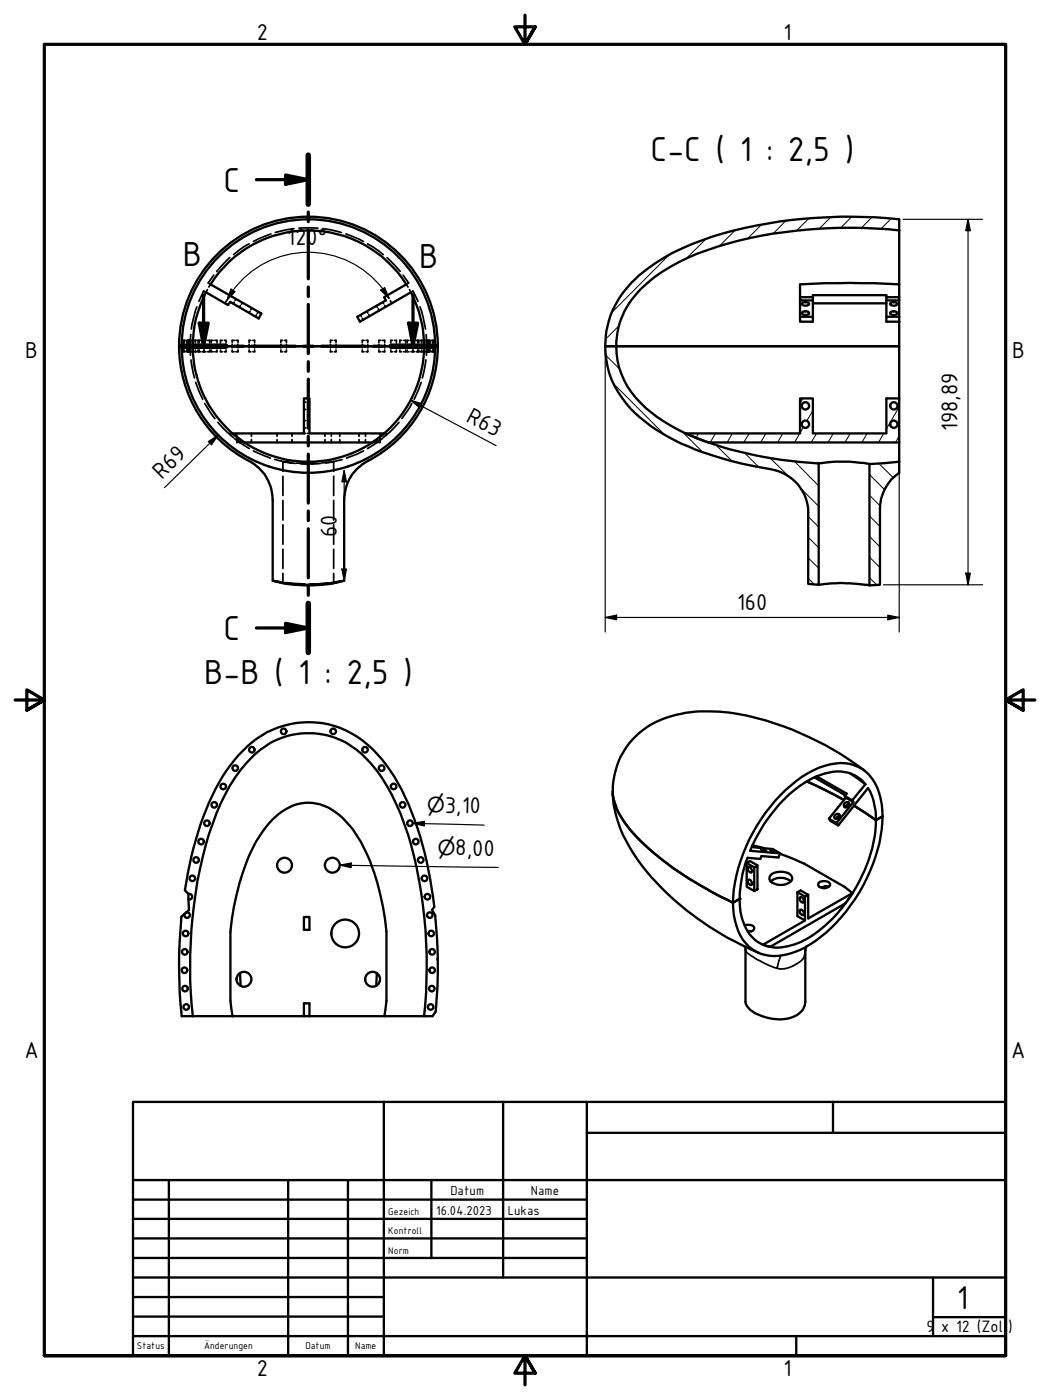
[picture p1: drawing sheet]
<svg xmlns="http://www.w3.org/2000/svg" width="229mm" height="305mm" viewBox="0 0 229 305" stroke-linecap="round" stroke-linejoin="round" font-family="sans-serif">
<!-- layer: Schraffur (ISO) -->
<g fill="none" stroke="#000" stroke-width=".22">
<path d="M145.7 55.4l-12.4 12.5M153.7 52.1l-4.3 4.2M160.1 50.1l-3.5 3.5M165.8 48.9l-3.1 3.1M171.1 48.1l-2.8 2.8M176.1 47.6l-2.7 2.6M180.8 47.3l-2.5 2.5M185.4 47.2l-2.4 2.5M189.8 47.3l-2.3 2.4M194 47.6l-2.2 2.2M131.9 77.3l3 3.1M134.7 70.9l-2.9 3"/>
<path d="M133.6 83.6l11.1 11M148.5 93.9l4.5 4.5M152.1 94.4l-.5 .9M155.8 94.4l-1.2 1.9M155.9 96.9l3.5 3.6M159.4 94.4l-1.1 1.9M162.1 98.6l3.1 3.1M163.1 94.4l-1.2 1.9M166.8 94.4l-1.2 1.9M167.6 99.7l4.2 4.1M170.4 94.4l-1.1 1.9M174.1 94.4l-1.1 1.9"/>
<path d="M174.8 86.7l-.6 1.2M174.9 93l-.7 1.2M177 89.4l-1.4 2.2M177.8 94.4l-1.2 1.9M181.4 94.4l-1.1 1.9M185.1 94.4l-1.1 1.9M188.8 94.4l-1.2 1.9M192.4 94.4l-1.1 1.9M193.2 86.7l-.2 .4M195.8 88.6l-2.8 4.8M195.8 94.9l-.9 1.4M172.9 100.4l5.3 5.4"/>
<path d="M174.3 106.3l3.9 3.9M176 117l2.2 2.3M176 112.5l2.2 2.2M177.9 100.8l.3 .5M189.3 116.8l2.3 2.3M189.3 112.3l2.3 2.3M189.3 107.8l2.3 2.4M189.3 103.3l3.3 3.3M191.3 100.9l3.2 3.1M195.5 100.6l.3 .2M176 125.9l1.3 1.4M176 121.5l2.2 2.2"/>
<path d="M189.3 121.3l2.3 2.3M189.3 125.8l1.6 1.5"/>
</g>
<!-- layer: Verdeckt (ISO) -->
<g fill="none" stroke="#000" stroke-width=".38">
<path d="M46.5 59.9l-1.2 1.7 .2 .1M50 56.1l-2.8 3M54.2 53.1l-.9 .5-2.4 1.8M59 50.9l-3.8 1.7M64 49.8l-4.1 .8M65.1 49.7h4.1M70.2 49.8l4.1 .8M75.3 50.9l3.8 1.7M80 53.1l2.4 1.4 1 .9M84.3 56.1l2.8 3M87.8 59.9l1.2 1.7-.2 .1M39.6 76.2v.4h.1"/>
<path d="M39.6 74.9v.9M39.6 74.1v.4M39.6 76.2v.4M39.7 74.1h-.1v.4M39.7 74.1h.1M39.7 74.1v.4M39.7 74.9v.9M39.7 76.2v.4M39.7 76.6h.1M39.8 74.1v.4M39.8 74.9v.9M39.8 76.2v.4"/>
<path d="M39.9 74.1h.4M39.9 76.6h.4M39.9 74.1v.4M39.9 74.9v.9M39.9 76.2v.4M40.1 74.1v.4M40.1 74.9v.9M40.1 76.2v.4M40.6 74.1v.4M40.6 74.9v.9M40.6 76.2v.4M40.8 74.1h.5v.4"/>
<path d="M40.8 74.1v.4M40.8 74.9v.9M40.8 76.2v.4M40.9 74.1v.4M40.9 74.9v.9M40.9 76.2v.4M41 74.1v.4M41 74.9v.9M41 76.2v.4M41.1 74.1v.4M41.1 74.9v.9M41.1 76.2v.4"/>
<path d="M41.3 74.9v.9M41.3 76.2v.4h-.5M41.3 74.1h.2M41.3 76.6h.2M41.4 74.1v.4M41.4 74.9v.9M41.4 76.2v.4M41.5 72.8v4.5M41.6 78.4l.8 3.9M41.7 74.1h.4v.4M41.8 74.1v.4M41.8 74.9v.9"/>
<path d="M41.8 76.2v.4M42.1 74.9v.9M42.1 76.2v.4h-.4M42.3 74.1h.5M42.3 76.6h.5M42.5 74.1v.4M42.5 74.9v.9M42.5 76.2v.4M42.9 66.8l-1.2 4.8M43.1 74.1h.6M43.1 76.6h.6M43.1 74.1v.4"/>
<path d="M43.1 74.9v.9M43.1 76.2v.4M43.4 74.1v.4M43.4 74.9v.9M43.4 76.2v.4M44 74.1h.8M44 76.6h.8M44.4 74.1v.4M44.4 74.9v.9M44.4 76.2v.4M44.5 63.4h-.2l-1 2.2M45.1 63.1l-.3 .5h-.1"/>
<path d="M45.2 74.1h.5v.4M45.7 61.8l.1 .1-.3 .6M45.7 74.9v.9M45.7 76.2v.4h-.5M46 74.9v.9M46 76.2v.4h.4M46.4 74.1h-.4v.4M46.8 74.1h.4v.4M47.2 74.9v.9M47.2 76.2v.4h-.4M48 74.9v.9M48 76.2v.4h.4"/>
<path d="M48.4 74.1h-.4v.4M48.8 74.1h.4v.4M49.2 74.9v.9M49.2 76.2v.4h-.4M49.3 65.5l-.3 .5M50 64.3l-.3 .5M50.5 74.9v.9M50.5 76.2v.4h.5M51 65.8l-.3 .3M51 74.1h-.5v.4M51.4 65.1l-.2 .3M51.4 74.1h.4v.4"/>
<path d="M51.8 74.9v.9M51.8 76.2v.4h-.4M52.3 66.5l-.2 .4M52.8 65.9l-.2 .3M54.2 74.9v.9M54.2 76.2v.4h.4M54.4 67.8l-.2 .3M54.6 74.1h-.4v.4M54.8 67.1l-.2 .3M55.1 74.1h.3v.4M55.4 74.9v.9M55.4 76.2v.4h-.3"/>
<path d="M55.8 68.6l-.2 .3M56.2 67.9l-.2 .4M61.2 74.9v.9M61.2 76.2v.4h.3M61.5 74.1h-.3v.4M62 74.1h.4v.4M62.4 74.9v.9M62.4 76.2v.4h-.4M71.9 74.9v.9M71.9 76.2v.4h.4M72.3 74.1h-.4v.4M72.8 74.1h.4v.4"/>
<path d="M73.2 74.9v.9M73.2 76.2v.4h-.4M78.5 68.6l.2 .3M78.9 69.3l.2 .3M78.9 74.9v.9M78.9 76.2v.4h.3M79.2 74.1h-.3v.4M79.7 74.1h.4v.4M79.9 67.8l.2 .3M80.1 74.9v.9M80.1 76.2v.4h-.4M80.3 68.5l.2 .3"/>
<path d="M81.9 66.5l.3 .4M82.4 67.2l.1 .4M82.5 74.9v.9M82.5 76.2v.4h.4M82.9 74.1h-.4v.4M83.3 65.8l.2 .3M83.3 74.1h.5v.4M83.8 66.5l.1 .3M83.8 74.9v.9M83.8 76.2v.4h-.5M84.3 64.3l.3 .5M85 65.5l.3 .5"/>
<path d="M85.1 74.9v.9M85.1 76.2v.4h.4M85.5 74.1h-.4v.4M85.9 74.1h.4v.4M86.3 74.9v.9M86.3 76.2v.4h-.4M87.1 74.9v.9M87.1 76.2v.4h.3M87.4 74.1h-.3v.4M87.9 74.1h.4v.4M88.3 74.9v.9M88.3 76.2v.4h-.4"/>
<path d="M88.6 61.8l-.1 .1 .3 .6M88.6 74.9v.9M88.6 76.2v.4h.4M89 74.1h-.4v.4M89.2 63.1l.3 .5h.1M89.5 74.1h.4v.4M89.8 63.4h.1l1.1 2.2M89.9 74.9v.9M89.9 76.2v.4h-.4M89.9 76.2v.4h.3M90.2 74.1h-.3v.4M90.6 74.1h.6"/>
<path d="M90.6 76.6h.6M90.9 74.1v.4M90.9 74.9v.9M90.9 76.2v.4M91.2 74.1v.4M91.2 74.9v.9M91.2 76.2v.4M91.4 66.8l1.2 4.8M91.5 74.1h.5M91.5 76.6h.5M91.8 74.1v.4M91.8 74.9v.9"/>
<path d="M91.8 76.2v.4M92.2 74.9v.9M92.2 76.2v.4h.4M92.5 74.1v.4M92.5 74.9v.9M92.5 76.2v.4M92.6 74.1h-.4v.4M92.7 78.4l-.8 3.9M92.8 72.8v4.5M92.8 74.1h.2M92.8 76.6h.2M92.9 74.1v.4"/>
<path d="M92.9 74.9v.9M92.9 76.2v.4M93 74.9v.9M93 76.2v.4h.5M93.1 74.1v.4M93.1 74.9v.9M93.1 76.2v.4M93.3 74.1v.4M93.3 74.9v.9M93.3 76.2v.4M93.4 74.1v.4M93.4 74.9v.9"/>
<path d="M93.4 76.2v.4M93.5 74.1v.4M93.5 74.9v.9M93.5 76.2v.4M93.5 74.1h-.5v.4M93.7 74.1v.4M93.7 74.9v.9M93.7 76.2v.4M93.9 74.1h.5M93.9 76.6h.5M94.2 74.1v.4M94.2 74.9v.9"/>
<path d="M94.2 76.2v.4M94.4 74.1v.4M94.4 74.9v.9M94.4 76.2v.4M94.5 74.1v.4M94.5 74.9v.9M94.5 76.2v.4M94.6 74.1h.1M94.6 74.1h.1v.4M94.6 74.1v.4M94.6 74.9v.9M94.6 76.2v.4"/>
<path d="M94.7 74.1v.4M94.7 74.9v.9M94.7 76.2v.4M94.7 76.2v.4h-.1M42.6 83.2l1.5 3.7M44.6 87.8l2.2 3.3M47.4 91.9l2.8 2.9M50.2 94.6l.6 .6M50.3 94.4l-.1 .1M50.5 94.4h.1M51 95.4l3.3 2.3M51.5 95.8l.7 .5"/>
<path d="M51.6 96.1v.2h.2M51.6 94.4v.4M51.6 95.3v.7M51.8 95.9l.5 .4M51.9 96l.5 .3M52.1 96.3h.5M53 96.3h.2M54.7 94.4v.6M54.7 95.7v.6M55.2 98.2l3.7 1.6M60.3 94.4v.6M60.3 95.7v.6"/>
<path d="M63.6 94.4v.6M63.6 95.7v.6M66.2 94.4h.3M66.2 91.6h.3M66.2 93.2h.3M66.2 87.6h.3M66.2 89.2h.3M66.9 94.4h.5M66.9 91.6h.5M66.9 93.2h.5M66.9 87.6h.5M66.9 89.2h.5"/>
<path d="M70.7 94.4v.6M70.7 95.7v.6M72.1 94.4v.6M72.1 95.7v.6M74 94.4v.6M74 95.7v.6M78.2 94.4v.6M78.2 95.7v.6M79.1 98.2l-3.7 1.6M79.6 94.4v.6M79.6 95.7v.6M81 96.3h.3"/>
<path d="M81.7 96.3h.5M82.4 96l-.5 .3M82.7 96.1v.2h-.2M82.7 94.4v.4M82.7 95.3v.7M82.8 95.8l-.8 .5 .5-.4M83.3 95.4l-3.3 2.3M83.7 94.4h.1M84 94.4l.1 .1M84.1 94.6l-.7 .6M86.9 91.9l-2.8 2.9M89.7 87.8l-.6 1.1-1.6 2.2"/>
<path d="M91.7 83.2l-1.5 3.7M59.8 100l2 .5M61.6 100.5v2.1M61.6 103.7v4.2M61.6 109v4.2M61.6 114.2v4.3M61.6 119.6v4.2M63.4 100.7l-1.7-.2 2.6 .4M64.5 100.8h4.5M69.8 100.9l-4.5 .1M70 100.8l2.6-.3-1.7 .3M72.6 100.5v2.1"/>
<path d="M72.6 103.7v4.2M72.6 109v4.2M72.6 114.2v4.3M72.6 119.6v4.2M74.5 100.1l-2 .4M59.4 126.4l1.9 .3M61.6 124.8v2.1M61.8 127l-.1-.1 1.7 .2M62.4 126.9l4 .2M64.4 127.2l3.8 .1M71.4 126.9l-4 .2M71.6 127.1l-2.4 .2"/>
<path d="M72.2 127l.4-.1-.1 .1M72.6 124.8v2.1M74.6 126.4l-2.1 .4M74.8 126.4h.1"/>
</g>
<!-- layer: Sichtbar (ISO) -->
<g fill="none" stroke="#000" stroke-width=".51">
<path d="M195.8 50.2a101.9 101.9 0 0 0-39.7 3.5 38.7 38.7 0 0 0-17.3 10 17.2 17.2 0 0 0-4.6 11.7M39 75.4h3M42 75.4a24.8 24.8 0 0 1 2.8-11.8l4.9 2.8 .4-.7 6.2 3.6 .6-1-11.1-6.4a25.2 25.2 0 0 1 42.7 0l-4.9 2.8 .4 .7-6.2 3.6 .6 1 11.1-6.4a27 27 0 0 1 2.8 11.8M42 75.4h50.3M42 75.4a25.2 25.2 0 0 0 25.2 25.1 25.2 25.2 0 0 0 25.1-25.1M92.3 75.4h3M131.8 75.4a20.2 20.2 0 0 0 8.8 16.5 45.3 45.3 0 0 0 15 7.4 88.6 88.6 0 0 0 13.1 3.1 9.5 9.5 0 0 1 7.3 9.2v15.5l2.2 .2v-26.4M131.8 75.4h2.4M134.2 75.4a17.8 17.8 0 0 0 7.6 14.4 49.4 49.4 0 0 0 18.8 8.4l5.8 1.3a93.2 93.2 0 0 0 11.8 1.4M134.2 75.4h61.6v11.3M174.2 65.4v3.6M174.6 66l.8-.2a.61 .61 0 0 1 .7 .4l-.3 .3h-.6l-.5-.1z"/>
<path d="M174.8 67.9l.6-.1a.61 .61 0 0 1 .7 .4 1 1 0 0 1-1.5 0zM177 69h-2.8v1h2.8v-5.7h16v5.7h2.8M177 64.7h-2.8v.7h2.8M177 66h16M193 69h2.8M193 65.4h2.8M193 64.7h2.8M193.8 66l.8-.2a.75 .75 0 0 1 .8 .4l-.3 .3h-.7l-.5-.1zM193.8 68.1l.8-.3a.75 .75 0 0 1 .8 .4 1 1 0 0 1-1.6 0zM195.8 61.9v-14.1a101.1 101.1 0 0 0-43 4.5 37.8 37.8 0 0 0-16 10.1 18.8 18.8 0 0 0-5 13M195.8 70v5.4h-61.6M195.8 61.9v8.1"/>
<path d="M195.8 61.9a183.7 183.7 0 0 0-21.6 0v2.8M50.6 94.4h15.6v-7.7h1.2v7.7h16.3l-2.7 1.9h-27.8zM149.3 94.4h24.9v-7.7h2.8v7.7h16v-7.7h2.8v9.6h-41.6zM195.8 96.3v6.6a9.5 9.5 0 0 0-4.2 8v16.4l-2.3 .1v-26.4M54.2 100.4a28.2 28.2 0 0 1-8.9-42.8 28.2 28.2 0 0 1 43.7 0 28.2 28.2 0 0 1-8.9 42.8M54.2 100.3a10.1 10.1 0 0 1 5.2 8.5v17.6a34.5 34.5 0 0 0 15.5 0v-17.6a9.8 9.8 0 0 1 5.2-8.5M178.2 100.9a33.7 33.7 0 0 1 11.1 .1M195.8 100.5l-6.5 .5M59.4 126.4a30.8 30.8 0 0 0 13.1 .6M74.9 126.4l-2.4 .6M178.2 127.3a34.2 34.2 0 0 1 11.1 .1M175.6 170.1l4.2 2 4 2.1z"/>
<path d="M177.3 169.2l6.8 4M177.8 169l6.5 3.8-.4 .5 .2 .4-3.6 4.5 .3 .6 1.7 .9 6.5-8.1a13.3 13.3 0 0 1 1.7 7M181.7 177.5l.2-.1a.52 .52 0 0 1 .8-.1 .52 .52 0 0 1 0 .8 .57 .57 0 0 1-.7 .3 .57 .57 0 0 1-.4-.6zM182.1 179.2l.4 .5M182.9 177.7h-.5l-.4 .6M183.8 175l.2-.2a.52 .52 0 0 1 .8-.1 .52 .52 0 0 1-.1 .8 .6 .6 0 0 1-1 0zM184.1 173.7l1.7 .9-3.7 4.6-1.6-1M184.9 175.1l-.4 .1-.5 .6M185.1 168.4l3.3 2.4M185.5 174.2l.3 .4M185.9 175.4l4.8 3.2M188.2 167.8a66.2 66.2 0 0 0-29.5-12.7 28.7 28.7 0 0 0-15.7 2 16.5 16.5 0 0 0-9.5 16.6 19.7 19.7 0 0 0 6.1 9.6 75 75 0 0 0 20 13.2"/>
<path d="M188.4 170.8a7.8 7.8 0 0 0-8.8-2.4 23.2 23.2 0 0 0-11.7 8.9l-2.2 3.2-1.3 2.3-1.1 2.4 6.6 .6-1.7-1-4.1-.3-.4-.2M188.4 170.8l-2.9 3.4-1.6-.9M190.7 178.6a32.8 32.8 0 0 1-9.9 21.8 18.5 18.5 0 0 1-11.3 5.9 7.7 7.7 0 0 1-7.8-6l-.5-2.2-.2-2.4M192.2 177.7a13 13 0 0 0-3.6-9.6 8.6 8.6 0 0 0-7.9-1.7 21.9 21.9 0 0 0-10.8 6.7 36.6 36.6 0 0 0-10.3 23.4M192.2 177.7a35.8 35.8 0 0 1-9.1 22 24.5 24.5 0 0 1-11.2 7.9 8.6 8.6 0 0 1-11.6-6.1 15.2 15.2 0 0 1-.7-5 73.7 73.7 0 0 1-20.7-14 17.6 17.6 0 0 1-5.5-9.5v-.7a24.6 24.6 0 0 0 4.6 13.6 60.5 60.5 0 0 0 24.5 20.3l2.8 1.3M192.2 177.7l-1.5 .9M39.5 199.6a108.7 108.7 0 0 0 .1 21.6h26.6M40.3 193.8a66.4 66.4 0 0 1 8.1-24.6 28.4 28.4 0 0 1 9.8-9.8 19.6 19.6 0 0 1 23.9 4.7 44 44 0 0 1 8.8 16.1 85.6 85.6 0 0 1 3.7 17.2M40.6 198.7a.6 .6 0 0 1 .7 .5 .6 .6 0 0 1-.7 .6 .6 .6 0 0 1-.4-.8M41 194.7a.6 .6 0 0 1 .8 .5 .6 .6 0 0 1-.8 .6M66.2 199.6h1.2v2.8h-1.2zM94.7 199.3l.6 9.4"/>
<path d="M161 195.7l-1.4 .8M162.6 187.9v5.1l1.6 1M162.8 191.6a.65 .65 0 0 1 .8 .3 .65 .65 0 0 1-.1 .8l-.6-.4zM162.8 188.9a.65 .65 0 0 1 .8 .3 .65 .65 0 0 1-.1 .8l-.6-.4zM163.8 184l2.6 .7M164.2 188.8l.7-.4v5.2l-.7 .4zM164.9 188.4l-1.6-.9-.7 .4 1.6 .9M165.7 184.8l.9 .3 .3 .3-.8-.2zM167.8 185l.8 .3 .3 .3a1.24 1.24 0 0 1-1.1-.6zM167.8 191.9a3.5 3.5 0 0 1 4.3 0M167.8 190.4a3.8 3.8 0 0 1 4.3 0 1.02 1.02 0 0 1-.3 1.8 3.4 3.4 0 0 1-4.2-.5 1.05 1.05 0 0 1 .2-1.3zM169.8 185.9l5.3 2.1 8.8 5.1 1.7 1.3-1.5 2.3-16.4 9.4-1.6-.4 9.2-5.3"/>
<path d="M169.9 185.8l-.4 .9-3.7-.3-.3 .6-2.7-.2a27 27 0 0 0-1.8 8.9M173.6 194.2l1.7 1 .7-.4M174.1 198.2a.65 .65 0 0 1 .8 .2 .65 .65 0 0 1-.1 .9l-.6-.4zM174.1 195.5a.65 .65 0 0 1 .8 .2 .65 .65 0 0 1-.1 .8l-.6-.3zM178.2 192.2a1.74 1.74 0 0 1 2.5 .3 1.26 1.26 0 0 1-1.9 .7 .73 .73 0 0 1-.7-.7zM179.1 193.2a1.19 1.19 0 0 1 1.3-.2 1.19 1.19 0 0 0-1.3 .2h.9M179.1 193.2l.4 .2M179.1 193.2h-.3M185.6 194.4l-9.6 5.6v-5.2l-1.7-.9-.7 .3v5.3l1.7 .9v-5.2M52.3 211.9l.1 2.7M66.2 218.4h1.2v2.8h-1.2zM82 211.9l-.1 2.7"/>
<path d="M95.3 209l-.1 5.7-.3 5.5M162.1 201.5l1.1-.1a.74 .74 0 0 1 .9 .3 .74 .74 0 0 1-.2 .9l-1.1 .3M162.8 202.7l.7 .1M175.6 206.1l-.3 .7v11.3a4.3 4.3 0 0 1-4 3.7 10.6 10.6 0 0 1-8.2-2.2l-.5-.7-.3-.6-.1-12.2M42 221.2a99 99 0 0 1 4.3-41.8 33.8 33.8 0 0 1 10.6-16.3 17 17 0 0 1 22.5 1.7 38 38 0 0 1 8.6 14.6 99 99 0 0 1 4.3 41.8M50.6 221.2l-.4-3.3v-15.1a49.3 49.3 0 0 1 6.1-20.4 15.9 15.9 0 0 1 8.2-7.3 10.7 10.7 0 0 1 11.1 4 32.9 32.9 0 0 1 6.6 13.2 59.6 59.6 0 0 1 1.9 10.5v15.1l-.4 3.3M67.4 221.2h26.8"/>
<circle cx="67.2" cy="75.3" r="27.6"/>
<circle cx="175.4" cy="92.4" r=".79"/>
<circle cx="175.4" cy="88.4" r=".79"/>
<circle cx="194.6" cy="92.4" r=".79"/>
<circle cx="194.6" cy="88.4" r=".79"/>
<circle cx="61.8" cy="159.2" r=".6"/>
<circle cx="72.5" cy="159.2" r=".6"/>
<circle cx="45.1" cy="179.2" r=".6"/>
<circle cx="46.6" cy="175.2" r=".6"/>
<circle cx="48.6" cy="171.2" r=".6"/>
<circle cx="51.2" cy="167.2" r=".6"/>
<circle cx="54.8" cy="163.2" r=".6"/>
<circle cx="79.5" cy="163.2" r=".6"/>
<circle cx="83.1" cy="167.2" r=".6"/>
<circle cx="85.7" cy="171.2" r=".6"/>
<circle cx="87.7" cy="175.2" r=".6"/>
<circle cx="89.2" cy="179.2" r=".6"/>
<circle cx="41.9" cy="191.2" r=".6"/>
<circle cx="42.7" cy="187.2" r=".6"/>
<circle cx="43.8" cy="183.2" r=".6"/>
<circle cx="61.9" cy="188.4" r="1.62"/>
<circle cx="72.4" cy="188.4" r="1.62"/>
<circle cx="90.5" cy="183.2" r=".6"/>
<circle cx="91.6" cy="187.2" r=".6"/>
<circle cx="92.4" cy="191.2" r=".6"/>
<circle cx="93.1" cy="195.2" r=".6"/>
<circle cx="93.6" cy="199.2" r=".6"/>
<circle cx="40.2" cy="211.2" r=".6"/>
<circle cx="40.2" cy="207.2" r=".6"/>
<circle cx="40.3" cy="215.2" r=".6"/>
<circle cx="40.4" cy="203.2" r=".6"/>
<circle cx="40.5" cy="219.2" r=".6"/>
<circle cx="53.1" cy="213.2" r="1.62"/>
<circle cx="75.2" cy="203.2" r="3"/>
<circle cx="81.1" cy="213.2" r="1.62"/>
<circle cx="93.8" cy="219.2" r=".6"/>
<circle cx="93.9" cy="203.2" r=".6"/>
<circle cx="94" cy="215.2" r=".6"/>
<circle cx="94.1" cy="211.2" r=".6"/>
<circle cx="94.1" cy="207.2" r=".6"/>
</g>
<!-- layer: Sichtbar schmal (ISO) -->
<path d="M162.3 206.8l.1 .3a17.6 17.6 0 0 0 6.8 3.7l.8-2.8M175.3 207.3a2.79 2.79 0 0 1-1.9 2.6 5.6 5.6 0 0 1-4.2 .9M175.3 206.9v.4v-.4" fill="none" stroke="#000" stroke-width=".38"/>
<!-- layer: Sichtbar (ISO) -->
<circle cx="161" cy="195.7" r=".25" fill="#000"/>
<!-- layer: Bruchlinie (ISO) -->
<path d="M40.3 193.8l.7 .8 .1 3.5-1.6 1.5M94.6 197.4l-.6 .7 .7 1.2M95.3 208.7v.3M94.9 220.2l-.7 1" fill="none" stroke="#000" stroke-width=".51"/>
<circle cx="41" cy="194.6" r=".25" fill="#000"/>
<!-- layer: Schnittlinie (ISO) -->
<g fill="none" stroke="#000" stroke-width=".7">
<path d="M55.8 39.1h11.3M62.2 38.1l4.9 1-4.9 1zM67.1 33.8v10.6M67.1 46.2v2.1M67.1 50v10.7M39.6 75.4h9.5M43.4 70.4h1.9l-1 5zM44.3 64.3v11.1M50.9 75.4h2.1M54.7 75.4h9.6M66.1 75.4h2.1M67.1 62.5v2.1"/>
<path d="M67.1 66.3v10.7M67.1 78.7v2.1M70 75.4h9.6M81.3 75.4h2.1M85.2 75.4h9.5M89 70.4h1.9l-1 5zM89.9 64.3v11.1M67.1 82.5v10.7M67.1 95v2.1M67.1 98.9v10.6M67.1 111.3v2M67.1 115.1v10.7"/>
<path d="M55.8 136.7h11.3M62.2 135.7l4.9 1-4.9 1zM67.1 127.5v2.1M67.1 131.4v10.6"/>
</g>
<path d="M67.1 33.8v10.6M39.6 75.4h9.5M85.2 75.4h9.5M67.1 131.4v10.6" fill="none" stroke="#000" stroke-width="1.2"/>
<g fill="#000">
<path d="M62.2 38.1l4.9 1-4.9 1z" fill-rule="evenodd"/>
<path d="M43.4 70.4h1.9l-1 5z" fill-rule="evenodd"/>
<path d="M89 70.4h1.9l-1 5z" fill-rule="evenodd"/>
<path d="M62.2 135.7l4.9 1-4.9 1z" fill-rule="evenodd"/>
</g>
<!-- layer: Rahmen (ISO) -->
<path d="M114.3 3.3v6.4l-2.2-3.9h4.4l-2.2 3.9 2.2-3.9M3.3 152.4h6.4l-3.9-2.2v4.4l3.9-2.2-3.9 2.2M225.3 152.4h-6.4l3.9-2.2v4.4l-3.9-2.2 3.9 2.2M9.7 295.1v-285.4h209.2v285.4h-209.2h209.2M116.5 299l-2.2-3.9 2.2 3.9h-4.4l2.2-3.9v6.4" fill="none" stroke="#000" stroke-width=".7"/>
<!-- layer: Titel (ISO) -->
<g fill="none" stroke="#000" stroke-width=".51">
<path d="M29 239.9h189.9v55.2h-189.9zM83.6 239.9v55.2M109.5 239.9v38.2M127.8 239.9v55.2M181.4 239.9v6.7M29 256.9h189.9M36.8 256.9v38.2M62.7 256.9v38.2M75.8 256.9v38.2M93.9 256.9v17M127.8 246.6h91.1M29 261.2h98.8"/>
<path d="M29 265.4h98.8M29 269.6h98.8M29 273.9h98.8M29 278.1h189.9M203.1 278.1v12.8M29 290.9h189.9M29 282.4h54.6M29 286.6h54.6M173.4 290.9v4.2M203.1 286.8h15.8"/>
</g>
<g fill="none" stroke="#000" stroke-width=".25">
<path d="M196.6 47.8h17.3M210.8 47.8l.5 2.4h-1.1zM210.8 47.8v79.5M50.3 62.9l.9 .6-1.8 1.8zM50.7 63.2l-1.3 2.1M82.9 63.2l.9-.6 .9 2.4zM83.3 62.9l1.4 2.1M83.3 62.9a20.4 20.4 0 0 0-32.6 .3M131.8 76.1v61.5M195.8 76.1v61.5M45.3 96.1l2.2-1.4-1.5 2.1zM47.5 94.7l-11.7 11.5"/>
<path d="M89.4 87.1l2.4 .8-.4 .9zM89.4 87.1l18.6 9.9M74.9 102.4l.5 2.5h-1zM74.9 102.4v24M74.4 123.9h1l-.5 2.5zM131.8 134.4l2.4-.5v1zM131.8 134.4h64M192.3 127.3h21.6M193.3 133.9l2.5 .5-2.5 .5zM210.2 124.8h1.1l-.5 2.5zM89.9 179.3l2.5-.5v1zM89.9 179.3l15.5 .3"/>
<path d="M74 188.3l2.5-.4v1zM74 188.3l34.5 .5"/>
</g>
<g fill="#000">
<path d="M210.8 47.8l.5 2.4h-1.1z" fill-rule="evenodd"/>
<path d="M50.3 62.9l.9 .6-1.8 1.8z" fill-rule="evenodd"/>
<path d="M82.9 63.2l.9-.6 .9 2.4z" fill-rule="evenodd"/>
<path d="M45.3 96.1l2.2-1.4-1.5 2.1z" fill-rule="evenodd"/>
<path d="M89.4 87.1l2.4 .8-.4 .9z" fill-rule="evenodd"/>
<path d="M74.9 102.4l.5 2.5h-1z" fill-rule="evenodd"/>
<path d="M74.4 123.9h1l-.5 2.5z" fill-rule="evenodd"/>
<path d="M131.8 134.4l2.4-.5v1z" fill-rule="evenodd"/>
<path d="M193.3 133.9l2.5 .5-2.5 .5z" fill-rule="evenodd"/>
<path d="M210.2 124.8h1.1l-.5 2.5z" fill-rule="evenodd"/>
<path d="M89.9 179.3l2.5-.5v1z" fill-rule="evenodd"/>
<path d="M74 188.3l2.5-.4v1z" fill-rule="evenodd"/>
</g>
<g font-size="8.1">
<text x="141.6" y="35.1">C-C ( 1 : 2,5 )</text>
<text x="48.6" y="41.7">C</text>
<text x="39.8" y="57.8">B</text>
<text x="91.2" y="58.4">B</text>
<text x="48.6" y="139.3">C</text>
<text x="44.4" y="148.9">B-B ( 1 : 2,5 )</text>
</g>
<text font-size="7.7" x="208.3" y="284.9">1</text>
<g font-size="5.4">
<text x="55.9" y="8.6">2</text>
<text x="170.6" y="8.6">1</text>
<text x="62.5" y="53.4" transform="rotate(-1 62.5 53.4)">120°</text>
<text x="5.5" y="78">B</text>
<text x="220.3" y="78">B</text>
<text x="101.3" y="91.6" transform="rotate(28 101.3 91.6)">R63</text>
<text x="208.5" y="93.9" transform="rotate(-90 208.5 93.9)">198,89</text>
<text x="35.2" y="104.5" transform="rotate(-45 35.2 104.5)">R69</text>
<text x="73.3" y="116.8" transform="rotate(-90 73.3 116.8)">60</text>
<text x="160.5" y="132.8">160</text>
<text x="96.8" y="176.9" transform="rotate(1 96.8 176.9)">3,10</text>
<text x="99.1" y="186.2" transform="rotate(1 99.1 186.2)">8,00</text>
<text x="5.3" y="230.4">A</text>
<text x="220.2" y="230.4">A</text>
<text x="55.9" y="299.7">2</text>
<text x="170.6" y="299.7">1</text>
</g>
<g font-size="4.6">
<text x="92.9" y="176.8" transform="rotate(1 92.9 176.8)">⌀</text>
<text x="95.2" y="186.2" transform="rotate(1 95.2 186.2)">⌀</text>
</g>
<g font-size="3.9">
<text x="201.7" y="290.1">9</text>
<text x="204.9" y="290.1">x 12 (Zoll</text>
<text x="219.5" y="290.1">)</text>
</g>
<g font-size="3">
<text x="98" y="260.2">Datum</text>
<text x="115.6" y="260.2">Name</text>
<text x="94.9" y="264.4">16.04.2023</text>
<text x="110.6" y="264.4">Lukas</text>
</g>
<g font-size="2.3">
<text x="84.5" y="264.4">Gezeich</text>
<text x="84.5" y="268.7">Kontroll</text>
<text x="84.5" y="272.9">Norm</text>
<text x="29.8" y="293.8">Status</text>
<text x="44.4" y="293.8">Änderungen</text>
<text x="66.5" y="293.8">Datum</text>
<text x="77.3" y="293.8">Name</text>
</g>
</svg>
